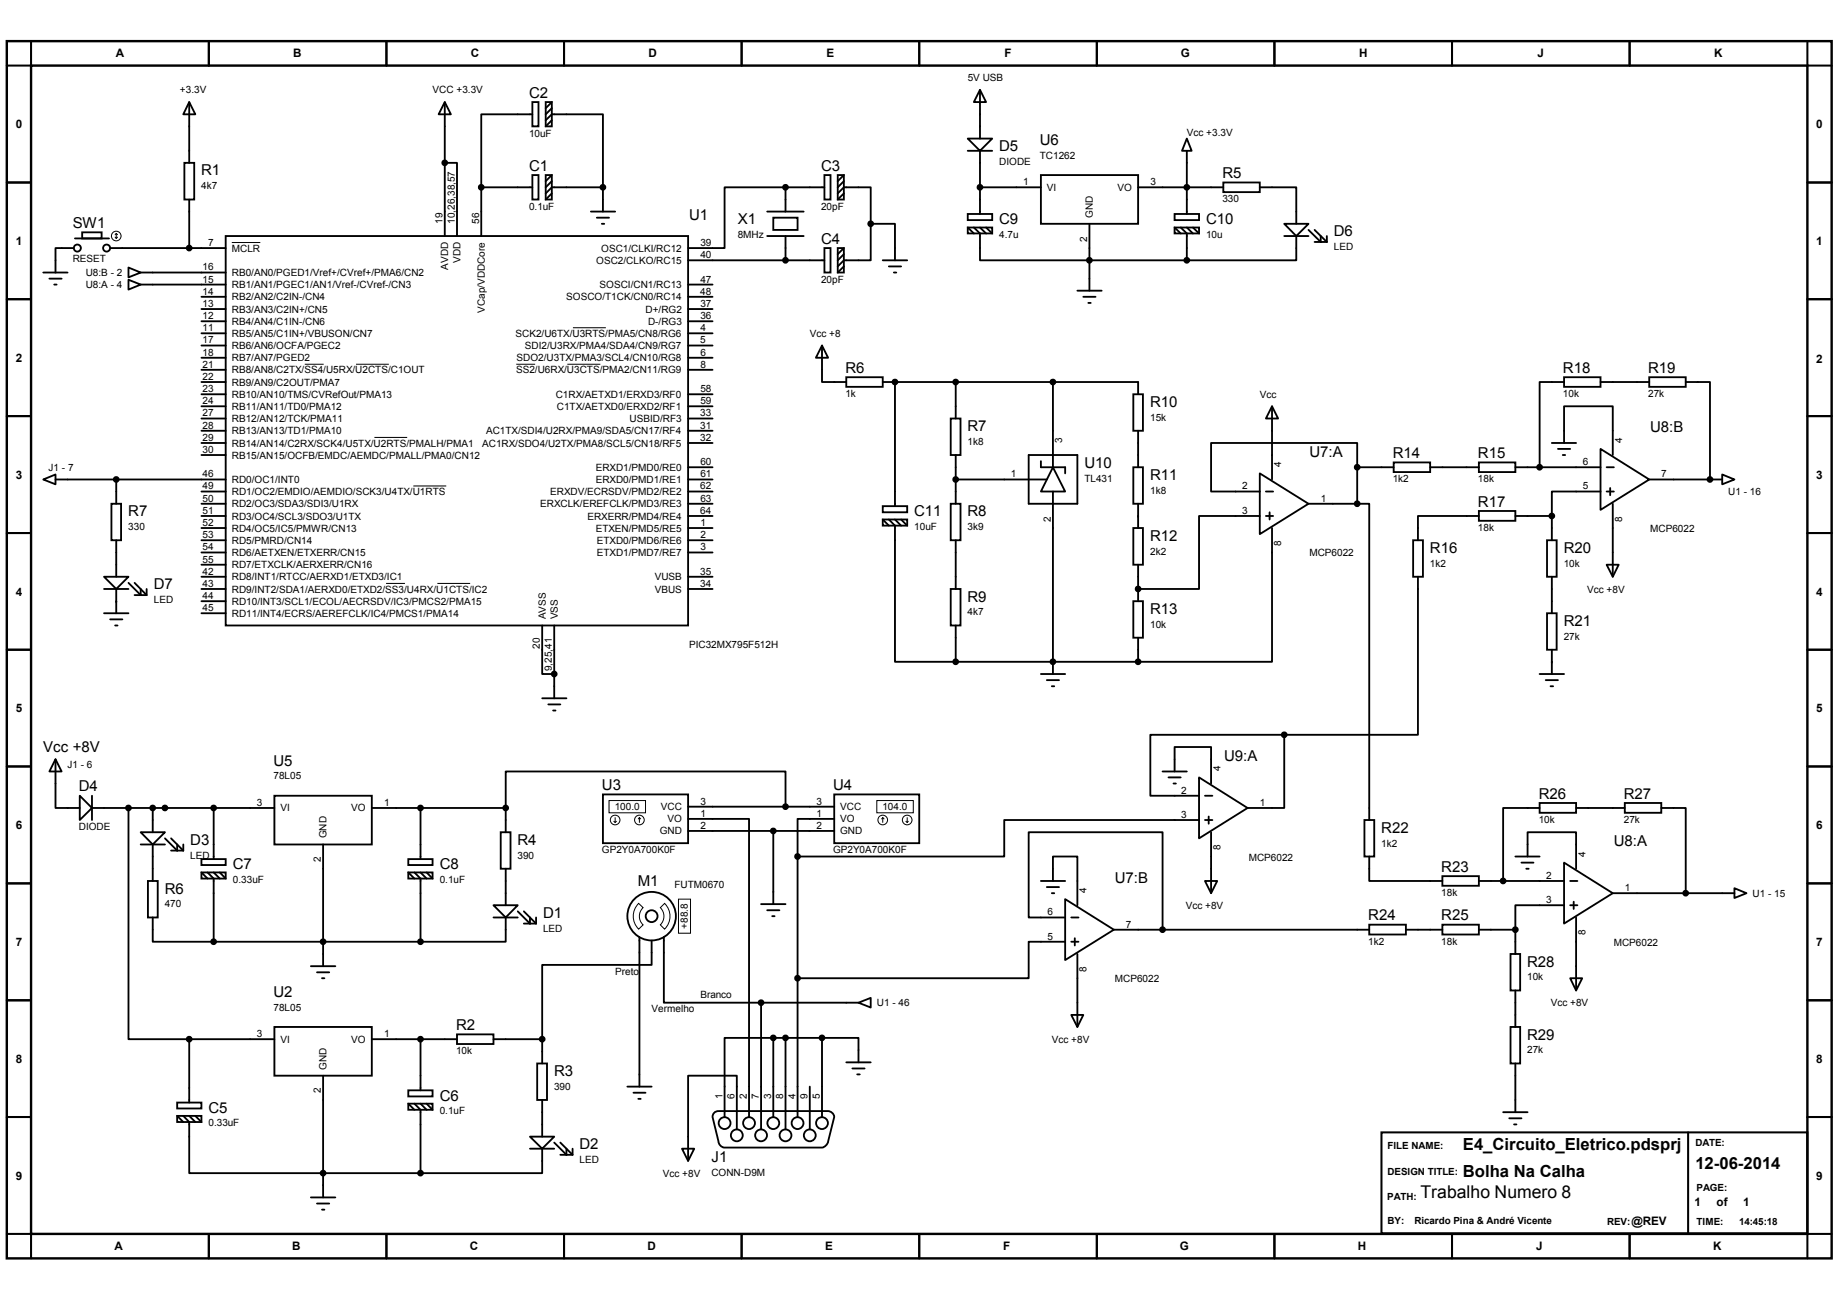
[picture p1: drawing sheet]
<svg xmlns="http://www.w3.org/2000/svg" width="420mm" height="297mm" viewBox="0 0 420 297" stroke-linecap="round" stroke-linejoin="round" font-family="sans-serif">
<path d="M1.6 9.4h417.1v278.1h-417.1zM7.1 15h406.1v266.9h-406.1z" fill="none" stroke="#000" stroke-width=".55"/>
<g fill="none" stroke="#000" stroke-width=".47">
<path d="M7.1 9.4v5.6h-5.5M47.7 9.4v5.6M88.3 9.4v5.6M128.9 9.4v5.6M169.5 9.4v5.6M210.1 9.4v5.6M250.7 9.4v5.6M291.3 9.4v5.6M331.9 9.4v5.6M372.5 9.4v5.6M413.2 9.4v5.6h5.5M1.6 41.7h5.5"/>
<path d="M413.2 41.7h5.5M1.6 68.4h5.5M413.2 68.4h5.5M1.6 95.1h5.5M413.2 95.1h5.5M1.6 121.8h5.5M413.2 121.8h5.5M1.6 148.5h5.5M413.2 148.5h5.5M1.6 175.1h5.5M413.2 175.1h5.5M1.6 201.8h5.5"/>
<path d="M413.2 201.8h5.5M1.6 228.6h5.5M413.2 228.6h5.5M1.6 255.2h5.5M315.8 258.7h97.4v23.1h-97.4zM385.9 258.7v23.1M413.2 255.2h5.5M1.6 281.9h5.5v5.6M47.7 281.9v5.6M88.3 281.9v5.6M128.9 281.9v5.6M169.5 281.9v5.6"/>
<path d="M210.1 281.9v5.6M250.7 281.9v5.6M291.3 281.9v5.6M331.9 281.9v5.6M372.5 281.9v5.6M418.7 281.9h-5.5v5.6"/>
</g>
<g fill="none" stroke="#000" stroke-width=".42">
<path d="M42.2 37.2h2.2v8.4h-2.2zM43.3 23.3l1.4 2.8h-2.8zM43.3 23.3v13.9M101.7 23.3l1.4 2.8h-2.8zM101.7 37.2h2.8v16.7M101.7 23.3v30.6M121.7 23.3h1.4v5.6h-1.4zM121.7 26.1h-11.7v16.7M124.7 23.3h1.4v5.6h-1.4zM124.7 27.5l1.4-1.4h11.7v16.7M126.1 23.3l-1.4 1.4M126.1 24.7l-1.4 1.4"/>
<path d="M126.1 27.5l-1.4 1.4M221.2 31.7h5.6l-2.8 2.8zM221.2 34.5h5.6M224 20.5l1.4 2.8h-2.8zM224 20.5v11.2M224 34.5v14.4M271.3 31.7l1.1 2.8h-2.2zM271.3 34.5v14.4M16.8 56.7h-4.1v5.6M17.1 54.5h7.8M18.8 53.1h4.4v1.4h-4.4zM25.2 56.7h26.4"/>
<path d="M43.3 45.6v11.1M51.6 53.9h105.7v89h-105.7zM110 42.8h11.7M110 42.8v11.1M121.7 40h1.4v5.6h-1.4zM124.7 40h1.4v5.6h-1.4zM126.1 40l-1.4 1.4M126.1 41.4l-1.4 1.4M126.1 44.2l-1.4 1.4M135.1 48.3h5.5M136.4 49.7h2.8M137.6 51.1h.5"/>
<path d="M137.8 42.8h-11.7l-1.4 1.4M137.8 42.8v5.5M157.3 59.5h31.2M175.4 48.3h8.3M175.4 53.9h8.3M176.8 49.7h5.5v2.8h-5.5zM179.6 42.8h-14v13.9h-8.3M179.6 42.8h8.9M179.6 42.8v5.5M179.6 53.9v5.6M188.5 40h1.4v5.6h-1.4zM188.5 56.7h1.4v5.6h-1.4z"/>
<path d="M191.5 40h1.4v5.6h-1.4zM191.5 56.7h1.4v5.6h-1.4zM191.5 44.2l1.4-1.4h6.1v8.3M192.9 40l-1.4 1.4M192.9 41.4l-1.4 1.4M192.9 44.2l-1.4 1.4M192.9 56.7l-1.4 1.4M192.9 58.1l-1.4 1.4M199 51.1v8.4h-6.1l-1.4 1.4M199 51.1h5.6v8.4M201.8 59.5h5.6M221.2 48.9h5.6v1.4h-5.6z"/>
<path d="M221.2 52h5.6v1.3h-5.6zM221.2 52l1.4 1.3M222.6 52l1.4 1.3v6.2h47.3M224 42.8h13.9M224 52l1.4 1.3M225.4 52l1.4 1.3M237.9 40h22.3v11.1h-22.3zM249 51.1v15.3M260.2 42.8h19.4M268.5 48.9h5.6v1.4h-5.6zM268.5 52h5.6v1.3h-5.6zM268.5 52l1.4 1.3"/>
<path d="M269.9 52l1.4 1.3v6.2M271.3 52l1.4 1.3M272.7 52l1.4 1.3M279.6 41.7h8.4v2.2h-8.4zM288 42.8h8.3v8.3M293.6 51.1h5.5l-2.8 2.8zM293.6 53.9h5.5M296.3 53.9v5.6h-25M299.1 52.5l2.8 2.8v-1.4M300.5 52.5l2.8 2.8M300.5 55.3h2.8M303.3 53.9v1.4"/>
<path d="M9.9 62.3h5.5M11.3 63.7h2.8M12.4 65h.5M29.4 61.1l2.8 1.2-2.8 1.1zM29.4 63.9l2.8 1.1-2.8 1.2zM32.2 62.3h19.4M32.2 65h19.4M46 67.8h5.6M46 70.6h5.6M46 73.4h5.6M46 79h5.6M46 76.2h5.6"/>
<path d="M157.3 65h5.6M157.3 67.8h5.6M157.3 70.6h5.6M157.3 73.4h5.6M157.3 79h5.6M157.3 76.2h5.6M187.9 79l1.4 2.7h-2.8zM187.9 79v8.3h5.6M192.9 60.9l-1.4 1.4M203.2 60.9h2.8M204.3 62.3h.6M246.3 66.4h5.5"/>
<path d="M247.6 67.8h2.8M248.8 69.2h.5M46 87.3h5.6M46 92.8h5.6M46 90.1h5.6M46 84.5h5.6M46 98.4h5.6M46 95.6h5.6M46 81.7h5.6M157.3 92.8h5.6M157.3 90.1h5.6M157.3 84.5h5.6"/>
<path d="M157.3 98.4h5.6M157.3 95.6h5.6M157.3 81.7h5.6M193.5 86.2h8.3v2.2h-8.3zM201.8 87.3h58.4v2.8M204.6 87.3v28.4M217.3 95.6h2.3v8.4h-2.3zM218.5 87.3v8.3M240.7 87.3v19.5M259.1 90.1h2.2v8.3h-2.2zM260.2 98.4v8.4M290.8 92.8l1.4 2.8h-2.8z"/>
<path d="M290.8 92.8v16.8M357.5 86.2h8.4v2.2h-8.4zM357.5 87.3h-5.6v19.5M365.9 87.3h11.1M377 86.2h8.3v2.2h-8.3zM385.3 87.3h5.6v22.3M9.9 109.6l2.8-1.2v2.3zM12.7 109.6h38.9M25.5 115.1h2.2v8.3h-2.2zM26.6 109.6v5.5M46 117.9h5.6M46 115.1h5.6"/>
<path d="M46 104h5.6M46 101.2h5.6M46 112.3h5.6M157.3 109.6h5.6M157.3 106.8h5.6M157.3 117.9h5.6M157.3 115.1h5.6M157.3 101.2h5.6M157.3 112.3h5.6M201.8 115.7h5.6v1.4h-5.6zM201.8 118.7h5.6v1.4h-5.6zM201.8 118.7l1.4 1.4"/>
<path d="M203.2 118.7l1.4 1.4v31.1h13.9M204.6 118.7l1.4 1.4M206 118.7l1.4 1.4M217.3 115.1h2.3v8.3h-2.3zM218.5 104v11.1M218.5 109.6h20.8M235.2 104h11.1v11.1h-11.1zM237.9 105.4v1.4h5.6v1.4M240.7 106.8l2.8 5.5h-5.6zM240.7 112.3v41.7M259.1 106.8h2.2v8.3h-2.2zM260.2 115.1v5.5"/>
<path d="M288 108.2l11.1 6.9-11.1 6.9zM288 117.9h-13.9v16.7h-13.9M289.4 117.9h1.6M289.4 112.3h1.6M290.2 117.1v1.6M299.1 115.1h11.1M310.2 115.1h2.8v72.3M310.2 106.8v-5.6h-33.4v11.1h11.2M310.2 106.8h8.4M310.2 106.8v8.3M318.6 105.7h8.3v2.2h-8.3zM326.9 106.8h11.2"/>
<path d="M338.1 105.7h8.3v2.2h-8.3zM338.1 116.8h8.3v2.2h-8.3zM338.1 117.9h-14v5.5M346.4 106.8h19.5M346.4 117.9h8.3M354.7 117.9v5.5M354.7 101.2h5.6M356.1 102.6h2.8M357.2 104h.6M357.5 101.2v-8.4h11.2v11.2M365.9 102.6l11.1 7-11.1 6.9zM365.9 112.3h-11.2v5.6"/>
<path d="M367.3 106.8h1.6M367.3 112.3h1.6M368.1 111.5v1.7M368.7 115.1v16.7M377 109.6h16.7M393.7 108.4l2.8 1.2-2.8 1.1zM23.8 131.8h5.6l-2.8 2.8zM23.8 134.6h5.6M26.6 123.4v8.4M26.6 134.6v5.5M29.4 133.2l2.8 2.8v-1.4M30.8 133.2l2.7 2.8"/>
<path d="M30.8 136h2.7M33.5 134.6v1.4M46 137.4h5.6M46 134.6h5.6M46 131.8h5.6M46 129h5.6M46 126.2h5.6M46 123.4h5.6M46 120.6h5.6M157.3 134.6h5.6M157.3 131.8h5.6M157.3 126.2h5.6"/>
<path d="M157.3 123.4h5.6M157.3 120.6h5.6M217.3 134.6h2.3v8.3h-2.3zM218.5 123.4v11.2M259.1 120.6h2.2v8.4h-2.2zM259.1 137.4h2.2v8.3h-2.2zM260.2 129v8.4M290.8 120.6v30.6h-30.6M323 123.4h2.3v8.4h-2.3zM324.1 131.8v36.1h-30.5M353.6 123.4h2.2v8.4h-2.2zM354.7 131.8v8.3"/>
<path d="M367.3 129h2.7l-1.3 2.8zM23.8 140.1h5.6M25.2 141.5h2.8M26.3 142.9h.6M46 140.1h5.6M123.9 142.9v11.1h2.8M123.9 159.6h5.6M126.7 142.9v16.7M218.5 142.9v8.3M218.5 151.2h41.7M237.9 154h5.6M239.3 155.4h2.8"/>
<path d="M240.4 156.8h.6M260.2 145.7v5.5M351.9 154h5.6M353.3 155.4h2.8M353.6 140.1h2.2v8.4h-2.2zM354.4 156.8h.6M354.7 148.5v5.5M12.7 173.5l1.4 2.8h-2.8zM12.7 173.5v11.1h5.5M125.3 161h2.8M126.4 162.3h.6M265.8 176.3h5.5"/>
<path d="M267.1 177.6h2.8M268.3 179h.5M268.5 176.3v-5.6h8.3v8.3M274.1 177.6l11.1 7-11.1 7zM293.6 167.9h-30.6v13.9h11.1M293.6 167.9v16.7h-8.4M18.2 181.8l2.8 2.8-2.8 2.8zM21 184.6h41.7M21 181.8v5.6M29.4 184.6v52.8h13.9M32.2 190.2h5.5l-2.8 2.8zM32.2 193h5.5"/>
<path d="M34.9 184.6v5.6M34.9 193v8.3M37.7 191.6l2.8 2.8v-1.4M39.1 191.6l2.8 2.8M39.1 194.4h2.8M41.9 193v1.4M46 196.3h5.6v1.4h-5.6zM46 199.3h5.6v1.4h-5.6zM46 199.3l1.4 1.4M47.4 199.3l1.4 1.4v14.5M48.8 184.6v11.7M48.8 199.3l1.4 1.4"/>
<path d="M50.2 199.3l1.4 1.4M62.7 181.8h22.3v11.2h-22.3zM73.9 193v27.8M85 184.6h30.6M93.3 196.3h5.6v1.4h-5.6zM93.3 199.3h5.6v1.4h-5.6zM93.3 199.3l1.4 1.4M94.7 199.3l1.4 1.4v14.5M96.1 184.6v11.7M96.1 199.3l1.4 1.4M97.5 199.3l1.4 1.4M114.5 190.2h2.2v8.3h-2.2z"/>
<path d="M115.6 184.6v5.6M115.6 198.5v8.3M137.8 181.5h19.5v11.2h-19.5zM157.3 187.1h13.9v68.1M157.3 189.9h33.4M157.3 184.3h33.4M176.8 189.9v16.7M179.6 184.3v-8h-64v8.3M182.3 195.7v59.5M190.7 181.5h19.4v11.2h-19.4zM190.7 187.1h-8.4v8.6M274.1 187.4h-44.5v8.3h-47.3"/>
<path d="M275.5 181.8h1.6M275.5 187.4h1.6M276.3 186.6v1.6M276.8 190.2v13.9M311.9 187.4h2.2v8.3h-2.2zM313 195.7v5.6h16.7M346.4 195.7h5.5M347.8 197.1h2.8M348.9 198.5h.6M349.2 195.7v-5.5h11.1v8.3M351.9 183.5h8.4v2.2h-8.4zM351.9 184.6h-8.3v16.7"/>
<path d="M357.5 197.1l11.2 7-11.2 6.9zM360.3 184.6h11.1M371.4 183.5h8.4v2.2h-8.4zM379.8 184.6h5.5v19.5M33.8 201.3h2.3v8.3h-2.3zM34.9 209.6v5.6h13.9M48.8 215.2h47.3M112.8 206.8h5.6l-2.8 2.8zM112.8 209.6h5.6M115.6 209.6v5.6h-19.5M118.4 208.2l2.7 2.8v-1.4M119.7 208.2l2.8 2.8"/>
<path d="M119.7 211h2.8M122.5 209.6v1.4M146.2 214.1v34.2M149 214.9v5.6h-25.1v16.9M151.8 214.1v15h22.2M174 206.6h5.6M175.4 208h2.8M176.5 209.3h.6M237.9 201.3h5.6M239.3 202.7h2.8M240.4 204.1h.6M240.7 201.3v-5.6h5.6v11.1"/>
<path d="M243.5 205.4l11.1 7-11.1 7zM243.5 215.2h-8.3v8.3h-52.9M243.5 209.6h-8.3v-19.4h30.6v22.2M244.9 215.2h1.6M244.9 209.6h1.6M245.7 214.4v1.6M246.3 218v16.7M254.6 212.4h58.4M275.5 201.3h2.7l-1.4 2.8zM313 211.3h8.4v2.2h-8.4zM321.4 212.4h8.3M329.7 200.2h8.4v2.2h-8.4z"/>
<path d="M329.7 211.3h8.4v2.2h-8.4zM338.1 212.4h8.3M338.1 201.3h19.4M345.3 218h2.2v8.3h-2.2zM346.4 212.4v5.6M357.5 206.8h-11.1v5.6M358.9 201.3h1.7M358.9 206.8h1.7M359.7 206v1.7M360.3 209.6v16.7M368.7 204.1h27.8M396.5 202.9l2.7 1.2-2.7 1.1z"/>
<path d="M43.3 237.4v14.5M43.3 237.4h19.4M62.7 234.7h22.3v11.1h-22.3zM71.1 220.8h5.6M72.5 222.2h2.8M73.6 223.5h.6M85 237.4h19.5M96.1 237.4v11.7M104.5 236.3h8.3v2.2h-8.3zM112.8 237.4h11.1M123.9 237.4v5.6M174 229.1v28.9"/>
<path d="M174 229.1h22.2M176.8 237.2h-11.2v18M176.8 237.2v18M176.8 237.2h11.1M179.6 237.2v20.8M187.9 237.2h8.3v5.5M187.9 237.2v18M196.2 229.1l2.8-1.1v2.2zM244.9 231.9h2.7l-1.3 2.8zM345.3 234.7h2.2v8.3h-2.2zM346.4 226.3v8.4M358.9 223.5h2.8l-1.4 2.8z"/>
<path d="M40.5 251.9h5.5v1.4h-5.5zM40.5 255h5.5v1.4h-5.5zM40.5 255l1.4 1.4M41.9 255l1.4 1.4v11.7h52.8M43.3 255l1.4 1.4M44.7 255l1.3 1.4M73.9 245.8v27.8M93.3 249.1h5.6v1.4h-5.6zM93.3 252.2h5.6v1.4h-5.6zM93.3 252.2l1.4 1.4M94.7 252.2l1.4 1.4v14.5M96.1 252.2l1.4 1.4"/>
<path d="M97.5 252.2l1.4 1.4M121.1 259.7h5.6l-2.8 2.8zM122.8 243h2.2v8.3h-2.2zM123.9 251.3v8.4M143.4 248.3h5.6M144.8 249.7h2.8M145.9 251.1h.6M163.4 254.1l.8-.2h25.1a1.5 1.5 0 0 1 1.4 1.3l-1.4 5.6a1.8 1.8 0 0 1-1.4 1.4h-22.3a1.52 1.52 0 0 1-1.4-1.4l-1.3-5.6 .1-.4zM168.4 258v-12.2h-11.1v19.5M185.1 248.3v9.7M193.5 242.7h5.5M194.8 244.1h2.8"/>
<path d="M195.9 245.5h.6M343.6 254.1h5.6M345 255.5h2.8M346.1 256.9h.6M346.4 243v11.1M71.1 273.6h5.6M72.5 275h2.8M73.6 276.4h.6M121.1 262.5h5.6M123.9 262.5v5.6h-27.8M126.7 261.1l2.8 2.8v-1.4M128.1 261.1l2.8 2.8"/>
<path d="M128.1 263.9h2.8M130.9 262.5v1.4M155.9 262.5h2.8l-1.4 2.8z"/>
<circle cx="101.7" cy="37.2" r=".56"/>
<circle cx="17.7" cy="56.7" r=".81"/>
<circle cx="24.4" cy="56.7" r=".81"/>
<circle cx="43.2" cy="56.7" r=".56"/>
<circle cx="110" cy="42.8" r=".56"/>
<circle cx="137.8" cy="42.8" r=".56"/>
<circle cx="179.6" cy="42.8" r=".56"/>
<circle cx="179.6" cy="59.5" r=".56"/>
<circle cx="199" cy="51.1" r=".56"/>
<circle cx="224" cy="42.8" r=".56"/>
<circle cx="249" cy="59.5" r=".56"/>
<circle cx="271.3" cy="42.8" r=".56"/>
<circle cx="271.3" cy="59.5" r=".56"/>
<circle cx="204.6" cy="87.3" r=".56"/>
<circle cx="218.5" cy="87.3" r=".56"/>
<circle cx="240.7" cy="87.3" r=".56"/>
<circle cx="26.6" cy="109.6" r=".56"/>
<circle cx="218.5" cy="109.6" r=".56"/>
<circle cx="310.2" cy="115.1" r=".56"/>
<circle cx="310.2" cy="106.8" r=".56"/>
<circle cx="351.9" cy="106.8" r=".56"/>
<circle cx="354.7" cy="117.9" r=".56"/>
<circle cx="390.9" cy="109.6" r=".56"/>
<circle cx="260.2" cy="134.6" r=".56"/>
<circle cx="126.7" cy="154" r=".56"/>
<circle cx="218.5" cy="151.2" r=".56"/>
<circle cx="240.7" cy="151.2" r=".56"/>
<circle cx="260.2" cy="151.2" r=".56"/>
<circle cx="293.6" cy="167.9" r=".56"/>
<circle cx="29.4" cy="184.6" r=".56"/>
<circle cx="34.9" cy="184.6" r=".56"/>
<circle cx="37.7" cy="184.6" r=".56"/>
<circle cx="48.8" cy="184.6" r=".56"/>
<circle cx="96.1" cy="184.6" r=".56"/>
<circle cx="115.6" cy="184.6" r=".56"/>
<circle cx="176.8" cy="189.9" r=".56"/>
<circle cx="179.6" cy="184.3" r=".56"/>
<circle cx="182.3" cy="195.7" r=".56"/>
<circle cx="48.8" cy="215.2" r=".56"/>
<circle cx="73.9" cy="215.2" r=".56"/>
<circle cx="96.1" cy="215.2" r=".56"/>
<circle cx="149" cy="209.3" r="5.6"/>
<circle cx="149" cy="209.3" r="1.35"/>
<circle cx="265.8" cy="212.4" r=".56"/>
<circle cx="343.6" cy="201.3" r=".56"/>
<circle cx="346.4" cy="212.4" r=".56"/>
<circle cx="385.3" cy="204.1" r=".56"/>
<circle cx="43.2" cy="237.4" r=".56"/>
<circle cx="96.1" cy="237.4" r=".56"/>
<circle cx="123.9" cy="237.4" r=".56"/>
<circle cx="174" cy="229.1" r=".56"/>
<circle cx="176.8" cy="237.1" r=".56"/>
<circle cx="179.6" cy="237.1" r=".56"/>
<circle cx="182.3" cy="223.5" r=".56"/>
<circle cx="187.9" cy="237.1" r=".56"/>
<circle cx="165.6" cy="256.6" r="1.35"/>
<circle cx="168.4" cy="259.4" r="1.35"/>
<circle cx="171.2" cy="256.6" r="1.35"/>
<circle cx="174" cy="259.4" r="1.35"/>
<circle cx="176.8" cy="256.6" r="1.35"/>
<circle cx="179.6" cy="259.4" r="1.35"/>
<circle cx="182.3" cy="256.6" r="1.35"/>
<circle cx="185.1" cy="259.4" r="1.35"/>
<circle cx="187.9" cy="256.6" r="1.35"/>
<circle cx="73.9" cy="268" r=".56"/>
<circle cx="96.1" cy="268" r=".56"/>
</g>
<g fill="#000">
<circle cx="101.7" cy="37.2" r=".56"/>
<circle cx="43.2" cy="56.7" r=".56"/>
<circle cx="110" cy="42.8" r=".56"/>
<circle cx="137.8" cy="42.8" r=".56"/>
<circle cx="179.6" cy="42.8" r=".56"/>
<circle cx="179.6" cy="59.5" r=".56"/>
<circle cx="199" cy="51.1" r=".56"/>
<circle cx="224" cy="42.8" r=".56"/>
<circle cx="249" cy="59.5" r=".56"/>
<circle cx="271.3" cy="42.8" r=".56"/>
<circle cx="271.3" cy="59.5" r=".56"/>
<circle cx="204.6" cy="87.3" r=".56"/>
<circle cx="204.6" cy="87.3" r=".21"/>
<circle cx="218.5" cy="87.3" r=".56"/>
<circle cx="240.7" cy="87.3" r=".56"/>
<circle cx="26.6" cy="109.6" r=".56"/>
<circle cx="218.5" cy="109.6" r=".56"/>
<circle cx="260.2" cy="117.9" r=".21"/>
<circle cx="310.2" cy="115.1" r=".56"/>
<circle cx="310.2" cy="106.8" r=".56"/>
<circle cx="351.9" cy="106.8" r=".56"/>
<circle cx="354.7" cy="117.9" r=".56"/>
<circle cx="390.9" cy="109.6" r=".56"/>
<circle cx="390.9" cy="109.6" r=".21"/>
<circle cx="26.6" cy="137.4" r=".21"/>
<circle cx="260.2" cy="134.6" r=".56"/>
<circle cx="260.2" cy="134.6" r=".21"/>
<circle cx="126.7" cy="154" r=".56"/>
<circle cx="218.5" cy="151.2" r=".56"/>
<circle cx="240.7" cy="151.2" r=".56"/>
<circle cx="240.7" cy="151.2" r=".21"/>
<circle cx="260.2" cy="151.2" r=".56"/>
<circle cx="354.7" cy="151.2" r=".21"/>
<circle cx="293.6" cy="167.9" r=".56"/>
<circle cx="29.4" cy="184.6" r=".56"/>
<circle cx="34.9" cy="184.6" r=".56"/>
<circle cx="37.7" cy="184.6" r=".56"/>
<circle cx="48.8" cy="184.6" r=".56"/>
<circle cx="96.1" cy="184.6" r=".56"/>
<circle cx="115.6" cy="184.6" r=".56"/>
<circle cx="176.8" cy="189.9" r=".56"/>
<circle cx="179.6" cy="184.3" r=".56"/>
<circle cx="182.3" cy="195.7" r=".56"/>
<circle cx="48.8" cy="215.2" r=".56"/>
<circle cx="73.9" cy="215.2" r=".56"/>
<circle cx="96.1" cy="215.2" r=".56"/>
<circle cx="265.8" cy="212.4" r=".56"/>
<circle cx="343.6" cy="201.3" r=".56"/>
<circle cx="346.4" cy="212.4" r=".56"/>
<circle cx="385.3" cy="204.1" r=".56"/>
<circle cx="43.2" cy="237.4" r=".56"/>
<circle cx="96.1" cy="237.4" r=".56"/>
<circle cx="123.9" cy="237.4" r=".56"/>
<circle cx="174" cy="229.1" r=".56"/>
<circle cx="176.8" cy="237.1" r=".56"/>
<circle cx="179.6" cy="237.1" r=".56"/>
<circle cx="182.3" cy="223.5" r=".56"/>
<circle cx="187.9" cy="237.1" r=".56"/>
<circle cx="73.9" cy="268" r=".56"/>
<circle cx="96.1" cy="268" r=".56"/>
</g>
<g fill="none" stroke="#000" stroke-width=".23">
<path d="M26.3 54.2l.3 .3M26.6 53.3v1.2M26.6 53.3l-.3 .3M26.6 53.3l.3 .3M26.9 54.2l-.3 .3M53 55.4h6.5M131 74.9h7.5M69.7 83.2h4.3M81.4 83.2h7.5M85.6 99.9h7.5M118 83.2h4.3M129.7 83.2h7.5"/>
<path d="M94.5 111h7.5M88.3 133.3h4.3M100 133.3h7.5M139.2 182.9h8.4v2.8h-8.4zM140.3 187.7l.3 .2M140.6 186.8v1.1M140.9 187.7l-.3 .2M146.2 186.8l-.3 .3M146.2 186.8l.3 .3M146.2 186.8v1.1M200.4 182.9h8.4v2.8h-8.4zM201.8 186.8l.3 .3"/>
<path d="M201.8 186.8l-.3 .3M201.8 186.8v1.1M207.1 187.7l.3 .2M207.4 186.8v1.1M207.6 187.7l-.2 .2M146 206.4l1 1a2.69 2.69 0 0 0 0 3.9l-1 1a4.1 4.1 0 0 1 0-5.9zM151.9 206.4a4.1 4.1 0 0 1 0 5.9l-1-1a2.76 2.76 0 0 0 0-3.9zM155.1 205.4h2.7v7.8h-2.7z"/>
<circle cx="26.6" cy="53.9" r="1.1"/>
<circle cx="140.6" cy="187.4" r="1.1"/>
<circle cx="146.2" cy="187.4" r="1.1"/>
<circle cx="201.8" cy="187.4" r="1.1"/>
<circle cx="207.4" cy="187.4" r="1.1"/>
</g>
<text font-size="4" x="324.7" y="273.7">Trabalho Numero 8</text>
<g font-size="3.8">
<text x="334.4" y="262.7">E4_Circuito_Eletrico.pdsprj</text>
<text x="334.4" y="269">Bolha Na Calha</text>
<text x="387.6" y="267.2">12-06-2014</text>
</g>
<g font-size="3.4">
<text x="120.9" y="22.4">C2</text>
<text x="228.4" y="34.5">D5</text>
<text x="237.7" y="33.1">U6</text>
<text x="46" y="40.1">R1</text>
<text x="120.9" y="39">C1</text>
<text x="187.7" y="39">C3</text>
<text x="279.4" y="40.7">R5</text>
<text x="16.6" y="52.1">SW1</text>
<text x="157.5" y="50.2">U1</text>
<text x="168.6" y="51.2">X1</text>
<text x="228.4" y="51.2">C9</text>
<text x="275.7" y="51.2">C10</text>
<text x="187.7" y="55.7">C4</text>
<text x="304.9" y="54">D6</text>
<text x="193.2" y="85.2">R6</text>
<text x="357.3" y="85.2">R18</text>
<text x="376.8" y="85.2">R19</text>
<text x="262.9" y="93">R10</text>
<text x="221.2" y="98.5">R7</text>
<text x="377.2" y="98.8">U8:B</text>
<text x="247.9" y="106.8">U10</text>
<text x="299.3" y="104.4">U7:A</text>
<text x="318.4" y="104.6">R14</text>
<text x="337.9" y="104.6">R15</text>
<text x="262.9" y="109.6">R11</text>
<text x="29.3" y="118">R7</text>
<text x="209" y="118">C11</text>
<text x="221.2" y="118">R8</text>
<text x="337.9" y="115.8">R17</text>
<text x="262.9" y="123.5">R12</text>
<text x="326.9" y="126.3">R16</text>
<text x="357.5" y="126.3">R20</text>
<text x="35.2" y="134.7">D7</text>
<text x="221.2" y="137.5">R9</text>
<text x="262.9" y="140.2">R13</text>
<text x="357.5" y="143">R21</text>
<text x="9.9" y="171.9">Vcc +8V</text>
<text x="279.9" y="173.9">U9:A</text>
<text x="62.5" y="175">U5</text>
<text x="18" y="180.8">D4</text>
<text x="137.6" y="180.6">U3</text>
<text x="190.4" y="180.6">U4</text>
<text x="351.7" y="182.5">R26</text>
<text x="371.2" y="182.5">R27</text>
<text x="315.8" y="190.2">R22</text>
<text x="43.5" y="193">D3</text>
<text x="118.3" y="193">R4</text>
<text x="368.9" y="193.3">U8:A</text>
<text x="53.2" y="198.6">C7</text>
<text x="100.5" y="198.6">C8</text>
<text x="145.8" y="202.5">M1</text>
<text x="254.8" y="201.7">U7:B</text>
<text x="329.5" y="199.2">R23</text>
<text x="37.7" y="204.2">R6</text>
<text x="124.2" y="209.7">D1</text>
<text x="312.8" y="210.3">R24</text>
<text x="329.5" y="210.3">R25</text>
<text x="349.1" y="220.9">R28</text>
<text x="62.5" y="227.8">U2</text>
<text x="104.3" y="235.3">R2</text>
<text x="349.1" y="237.5">R29</text>
<text x="126.6" y="245.9">R3</text>
<text x="100.5" y="251.5">C6</text>
<text x="47.7" y="254.2">C5</text>
<text x="132.5" y="262.6">D2</text>
<text x="162.6" y="265.5">J1</text>
</g>
<g font-size="2.7">
<text x="26.4" y="12.9">A</text>
<text x="67" y="12.9">B</text>
<text x="107.6" y="12.9">C</text>
<text x="148.3" y="12.9">D</text>
<text x="189" y="12.9">E</text>
<text x="229.6" y="12.9">F</text>
<text x="269.9" y="12.9">G</text>
<text x="310.7" y="12.9">H</text>
<text x="351.5" y="12.9">J</text>
<text x="391.9" y="12.9">K</text>
<text x="3.6" y="29.3">0</text>
<text x="415.2" y="29.3">0</text>
<text x="3.6" y="56">1</text>
<text x="415.2" y="56">1</text>
<text x="3.6" y="82.7">2</text>
<text x="415.2" y="83">2</text>
<text x="3.6" y="109.4">3</text>
<text x="415.2" y="109.4">3</text>
<text x="3.6" y="136.1">4</text>
<text x="415.2" y="136.1">4</text>
<text x="3.6" y="162.8">5</text>
<text x="415.2" y="162.8">5</text>
<text x="3.6" y="189.5">6</text>
<text x="415.2" y="189.5">6</text>
<text x="3.6" y="216.2">7</text>
<text x="415.2" y="216.2">7</text>
<text x="3.6" y="242.9">8</text>
<text x="415.2" y="242.9">8</text>
<text x="3.6" y="269.6">9</text>
<text x="415.2" y="269.6">9</text>
<text x="387.3" y="275.5">1</text>
<text x="392.4" y="275.5">of</text>
<text x="398.5" y="275.5">1</text>
<text x="372.9" y="280">@REV</text>
<text x="26.2" y="285.7">A</text>
<text x="66.8" y="285.7">B</text>
<text x="107.4" y="285.7">C</text>
<text x="148" y="285.7">D</text>
<text x="188.7" y="285.7">E</text>
<text x="229.3" y="285.7">F</text>
<text x="269.7" y="285.7">G</text>
<text x="310.4" y="285.7">H</text>
<text x="351.2" y="285.7">J</text>
<text x="391.6" y="285.7">K</text>
</g>
<g font-size="2.3">
<text x="41.1" y="21.3">+3.3V</text>
<text x="98.9" y="21.3">VCC +3.3V</text>
<text x="221.2" y="18.6">5V USB</text>
<text x="120.9" y="31.2">10uF</text>
<text x="271.3" y="31.1">Vcc +3.3V</text>
<text x="228.4" y="37.7">DIODE</text>
<text x="237.7" y="36.3">TC1262</text>
<text x="46" y="43.3">4k7</text>
<text x="120.9" y="47.9">0.1uF</text>
<text x="187.7" y="47.9">20pF</text>
<text x="233.9" y="42.3">1</text>
<text x="239.3" y="43.6">VI</text>
<text x="255.5" y="43.6">VO</text>
<text x="263" y="42.3">3</text>
<text x="279.4" y="46.2">330</text>
<text x="101.2" y="51.1" transform="rotate(-90 101.2 51.1)">19</text>
<text x="104" y="51.1" transform="rotate(-90 104 51.1)">10,26,38,57</text>
<text x="109.5" y="51.1" transform="rotate(-90 109.5 51.1)">56</text>
<text x="249.8" y="49.7" transform="rotate(-90 249.8 49.7)">GND</text>
<text x="16.6" y="59.8">RESET</text>
<text x="47.6" y="56.2">7</text>
<text x="53" y="57.5">MCLR</text>
<text x="137.4" y="57.5">OSC1/CLKI/RC12</text>
<text x="160.1" y="56.2">39</text>
<text x="160.1" y="59">40</text>
<text x="168.6" y="54.4">8MHz</text>
<text x="228.4" y="54.4">4.7u</text>
<text x="248.5" y="55.2" transform="rotate(-90 248.5 55.2)">2</text>
<text x="275.7" y="54.4">10u</text>
<text x="304.9" y="57.1">LED</text>
<text x="19.6" y="63.1">U8:B - 2</text>
<text x="19.6" y="65.8">U8:A - 4</text>
<text x="46.3" y="61.8">16</text>
<text x="46.3" y="64.6">15</text>
<text x="53" y="63.1">RB0/AN0/PGED1/Vref+/CVref+/PMA6/CN2</text>
<text x="53" y="65.8">RB1/AN1/PGEC1/AN1/Vref-/CVref-/CN3</text>
<text x="102.5" y="61.6" transform="rotate(-90 102.5 61.6)">AVDD</text>
<text x="105.3" y="60.1" transform="rotate(-90 105.3 60.1)">VDD</text>
<text x="136.3" y="60.3">OSC2/CLKO/RC15</text>
<text x="137.1" y="65.8">SOSCI/CN1/RC13</text>
<text x="160.1" y="64.6">47</text>
<text x="187.7" y="64.6">20pF</text>
<text x="46.3" y="67.4">14</text>
<text x="46.3" y="70.1">13</text>
<text x="53" y="68.6">RB2/AN2/C2IN-/CN4</text>
<text x="53" y="71.4">RB3/AN3/C2IN+/CN5</text>
<text x="110.8" y="71.5" transform="rotate(-90 110.8 71.5)">VCap/VDDCore</text>
<text x="129.4" y="68.6">SOSCO/T1CK/CN0/RC14</text>
<text x="147.6" y="71.4">D+/RG2</text>
<text x="160.1" y="67.4">48</text>
<text x="160.1" y="70.1">37</text>
<text x="46.3" y="75.7">11</text>
<text x="46.3" y="72.9">12</text>
<text x="53" y="77">RB5/AN5/C1IN+/VBUSON/CN7</text>
<text x="53" y="74.2">RB4/AN4/C1IN-/CN6</text>
<text x="117.8" y="77">SCK2/U6TX/U3RTS/PMA5/CN8/RG6</text>
<text x="148.2" y="74.2">D-/RG3</text>
<text x="160.1" y="72.9">36</text>
<text x="160.1" y="75.7">4</text>
<text x="185.1" y="77">Vcc +8</text>
<text x="46.3" y="81.3">18</text>
<text x="46.3" y="78.5">17</text>
<text x="53" y="82.5">RB7/AN7/PGED2</text>
<text x="53" y="79.8">RB6/AN6/OCFA/PGEC2</text>
<text x="118.1" y="82.5">SDO2/U3TX/PMA3/SCL4/CN10/RG8</text>
<text x="120" y="79.8">SDI2/U3RX/PMA4/SDA4/CN9/RG7</text>
<text x="160.1" y="78.5">5</text>
<text x="160.1" y="81.3">6</text>
<text x="46.3" y="89.6">23</text>
<text x="46.3" y="86.8">22</text>
<text x="46.3" y="84">21</text>
<text x="53" y="88.1">RB9/AN9/C2OUT/PMA7</text>
<text x="53" y="85.3">RB8/AN8/C2TX/SS4/U5RX/U2CTS/C1OUT</text>
<text x="118" y="85.3">SS2/U6RX/U3CTS/PMA2/CN11/RG9</text>
<text x="160.1" y="89.6">58</text>
<text x="160.1" y="84">8</text>
<text x="46.3" y="92.4">24</text>
<text x="46.3" y="95.2">27</text>
<text x="53" y="93.6">RB11/AN11/TD0/PMA12</text>
<text x="53" y="90.9">RB10/AN10/TMS/CVRefOut/PMA13</text>
<text x="127" y="90.9">C1RX/AETXD1/ERXD3/RF0</text>
<text x="127.3" y="93.6">C1TX/AETXD0/ERXD2/RF1</text>
<text x="160.1" y="95.2">33</text>
<text x="160.1" y="92.4">59</text>
<text x="193.2" y="90.7">1k</text>
<text x="288" y="90.9">Vcc</text>
<text x="357.3" y="90.7">10k</text>
<text x="376.8" y="90.7">27k</text>
<text x="46.3" y="98">28</text>
<text x="46.3" y="100.8">29</text>
<text x="53" y="99.2">RB13/AN13/TD1/PMA10</text>
<text x="53" y="96.4">RB12/AN12/TCK/PMA11</text>
<text x="111.1" y="99.2">AC1TX/SDI4/U2RX/PMA9/SDA5/CN17/RF4</text>
<text x="143.9" y="96.4">USBID/RF3</text>
<text x="160.1" y="100.8">32</text>
<text x="160.1" y="98">31</text>
<text x="221.2" y="101.6">1k8</text>
<text x="242.8" y="101.2" transform="rotate(-90 242.8 101.2)">3</text>
<text x="262.9" y="96.1">15k</text>
<text x="370.8" y="101.2" transform="rotate(-90 370.8 101.2)">4</text>
<text x="11.1" y="107.6">J1 - 7</text>
<text x="46.3" y="103.5">30</text>
<text x="53" y="104.8">RB15/AN15/OCFB/EMDC/AEMDC/PMALL/PMA0/CN12</text>
<text x="53" y="102">RB14/AN14/C2RX/SCK4/U5TX/U2RTS/PMALH/PMA1</text>
<text x="110.2" y="102">AC1RX/SDO4/U2TX/PMA8/SCL5/CN18/RF5</text>
<text x="136.2" y="107.6">ERXD1/PMD0/RE0</text>
<text x="160.1" y="106.3">60</text>
<text x="292.9" y="106.8" transform="rotate(-90 292.9 106.8)">4</text>
<text x="361.8" y="106.3">6</text>
<text x="46.3" y="109.1">46</text>
<text x="46.3" y="111.8">49</text>
<text x="53" y="110.4">RD0/OC1/INT0</text>
<text x="53" y="113.1">RD1/OC2/EMDIO/AEMDIO/SCK3/U4TX/U1RTS</text>
<text x="125.8" y="113.1">ERXDV/ECRSDV/PMD2/RE2</text>
<text x="136.2" y="110.4">ERXD0/PMD1/RE1</text>
<text x="160.1" y="111.8">62</text>
<text x="160.1" y="109.1">61</text>
<text x="231.1" y="109.1">1</text>
<text x="247.9" y="110">TL431</text>
<text x="262.9" y="112.8">1k8</text>
<text x="283.9" y="111.8">2</text>
<text x="318.4" y="110.2">1k2</text>
<text x="337.9" y="110.2">18k</text>
<text x="361.8" y="111.8">5</text>
<text x="379.8" y="109.1">7</text>
<text x="395.1" y="113.1">U1 - 16</text>
<text x="46.3" y="117.4">51</text>
<text x="46.3" y="114.6">50</text>
<text x="53" y="118.7">RD3/OC4/SCL3/SDO3/U1TX</text>
<text x="53" y="115.9">RD2/OC3/SDA3/SDI3/U1RX</text>
<text x="123.5" y="115.9">ERXCLK/EREFCLK/PMD3/RE3</text>
<text x="134.3" y="118.7">ERXERR/PMD4/RE4</text>
<text x="160.1" y="117.4">64</text>
<text x="160.1" y="114.6">63</text>
<text x="240.2" y="119.2" transform="rotate(-90 240.2 119.2)">2</text>
<text x="283.9" y="117.4">3</text>
<text x="301.9" y="114.6">1</text>
<text x="370.8" y="119.2" transform="rotate(-90 370.8 119.2)">8</text>
<text x="29.3" y="121.1">330</text>
<text x="46.3" y="125.8">54</text>
<text x="46.3" y="123">53</text>
<text x="46.3" y="120.2">52</text>
<text x="53" y="124.2">RD5/PMRD/CN14</text>
<text x="53" y="121.5">RD4/OC5/IC5/PMWR/CN13</text>
<text x="136.2" y="121.5">ETXEN/PMD5/RE5</text>
<text x="136.4" y="124.2">ETXD0/PMD6/RE6</text>
<text x="160.1" y="123">2</text>
<text x="160.1" y="120.2">1</text>
<text x="160.1" y="125.8">3</text>
<text x="209" y="121.1">10uF</text>
<text x="221.2" y="121.1">3k9</text>
<text x="292.9" y="124.7" transform="rotate(-90 292.9 124.7)">8</text>
<text x="337.9" y="121.3">18k</text>
<text x="377.2" y="121.6">MCP6022</text>
<text x="46.3" y="131.3">42</text>
<text x="46.3" y="128.6">55</text>
<text x="53" y="129.8">RD7/ETXCLK/AERXERR/CN16</text>
<text x="53" y="127">RD6/AETXEN/ETXERR/CN15</text>
<text x="136.4" y="127">ETXD1/PMD7/RE7</text>
<text x="160.1" y="131.3">35</text>
<text x="262.9" y="126.7">2k2</text>
<text x="299.3" y="127.1">MCP6022</text>
<text x="326.9" y="129.5">1k2</text>
<text x="357.5" y="129.5">10k</text>
<text x="35.2" y="137.8">LED</text>
<text x="46.3" y="136.9">44</text>
<text x="46.3" y="134.1">43</text>
<text x="53" y="135.4">RD9/INT2/SDA1/AERXD0/ETXD2/SS3/U4RX/U1CTS/IC2</text>
<text x="53" y="132.6">RD8/INT1/RTCC/AERXD1/ETXD3/IC1</text>
<text x="149.7" y="135.4">VBUS</text>
<text x="149.7" y="132.6">VUSB</text>
<text x="160.1" y="134.1">34</text>
<text x="362.8" y="135.4">Vcc +8V</text>
<text x="46.3" y="139.7">45</text>
<text x="53" y="140.9">RD11/INT4/ECRS/AEREFCLK/IC4/PMCS1/PMA14</text>
<text x="53" y="138.2">RD10/INT3/SCL1/ECOL/AECRSDV/IC3/PMCS2/PMA15</text>
<text x="124.7" y="141.5" transform="rotate(-90 124.7 141.5)">AVSS</text>
<text x="127.5" y="141.5" transform="rotate(-90 127.5 141.5)">VSS</text>
<text x="221.2" y="140.6">4k7</text>
<text x="262.9" y="143.4">10k</text>
<text x="123.4" y="148.3" transform="rotate(-90 123.4 148.3)">20</text>
<text x="157.5" y="148">PIC32MX795F512H</text>
<text x="357.5" y="146.2">27k</text>
<text x="126.2" y="153.3" transform="rotate(-90 126.2 153.3)">9,25,41</text>
<text x="15.4" y="175.6">J1 - 6</text>
<text x="62.5" y="178.1">78L05</text>
<text x="279" y="176.3" transform="rotate(-90 279 176.3)">4</text>
<text x="58.7" y="184.1">3</text>
<text x="64.1" y="185.4">VI</text>
<text x="80.3" y="185.4">VO</text>
<text x="87.8" y="184.1">1</text>
<text x="140.5" y="185.1">100.0</text>
<text x="151.1" y="185.1">VCC</text>
<text x="160.1" y="183.9">3</text>
<text x="186.6" y="183.9">3</text>
<text x="192.1" y="185.1">VCC</text>
<text x="201.7" y="185.1">104.0</text>
<text x="270" y="181.4">2</text>
<text x="288" y="184.1">1</text>
<text x="18" y="189.7">DIODE</text>
<text x="74.7" y="191.6" transform="rotate(-90 74.7 191.6)">GND</text>
<text x="150.8" y="190.7">GND</text>
<text x="152.6" y="187.9">VO</text>
<text x="160.1" y="186.6">1</text>
<text x="160.1" y="189.4">2</text>
<text x="186.6" y="186.6">1</text>
<text x="186.6" y="189.4">2</text>
<text x="192.1" y="187.9">VO</text>
<text x="192.1" y="190.7">GND</text>
<text x="270" y="186.9">3</text>
<text x="351.7" y="188">10k</text>
<text x="371.2" y="188">27k</text>
<text x="43.5" y="196.2">LED</text>
<text x="73.4" y="197" transform="rotate(-90 73.4 197)">2</text>
<text x="118.3" y="196.2">390</text>
<text x="137.6" y="194.9">GP2Y0A700K0F</text>
<text x="190.4" y="194.9">GP2Y0A700K0F</text>
<text x="279" y="194.2" transform="rotate(-90 279 194.2)">8</text>
<text x="285.4" y="196.6">MCP6022</text>
<text x="315.8" y="193.4">1k2</text>
<text x="362.4" y="195.7" transform="rotate(-90 362.4 195.7)">4</text>
<text x="53.2" y="201.8">0.33uF</text>
<text x="100.5" y="201.8">0.1uF</text>
<text x="154.2" y="202.9">FUTM0670</text>
<text x="353.5" y="200.8">2</text>
<text x="371.4" y="203.6">1</text>
<text x="37.7" y="207.3">470</text>
<text x="239.4" y="209.2">6</text>
<text x="248.4" y="204.1" transform="rotate(-90 248.4 204.1)">4</text>
<text x="271" y="207.6">Vcc +8V</text>
<text x="329.5" y="204.7">18k</text>
<text x="353.5" y="206.4">3</text>
<text x="400.6" y="204.9">U1 - 15</text>
<text x="124.2" y="212.9">LED</text>
<text x="157.3" y="212.2" transform="rotate(-90 157.3 212.2)">+88.8</text>
<text x="239.4" y="214.7">5</text>
<text x="257.4" y="212">7</text>
<text x="312.8" y="215.8">1k2</text>
<text x="329.5" y="215.8">18k</text>
<text x="362.4" y="213.7" transform="rotate(-90 362.4 213.7)">8</text>
<text x="368.9" y="216.1">MCP6022</text>
<text x="140.6" y="222.8">Preto</text>
<text x="248.4" y="222" transform="rotate(-90 248.4 222)">8</text>
<text x="254.8" y="224.5">MCP6022</text>
<text x="349.1" y="224">10k</text>
<text x="62.5" y="231">78L05</text>
<text x="149" y="231.2">Vermelho</text>
<text x="160.1" y="228.1">Branco</text>
<text x="200.4" y="229.9">U1 - 46</text>
<text x="354.5" y="229.9">Vcc +8V</text>
<text x="58.7" y="237">3</text>
<text x="64.1" y="238.3">VI</text>
<text x="80.3" y="238.3">VO</text>
<text x="87.8" y="237">1</text>
<text x="240.4" y="238.3">Vcc +8V</text>
<text x="74.7" y="244.4" transform="rotate(-90 74.7 244.4)">GND</text>
<text x="104.3" y="240.9">10k</text>
<text x="349.1" y="240.7">27k</text>
<text x="73.4" y="249.9" transform="rotate(-90 73.4 249.9)">2</text>
<text x="126.6" y="249">390</text>
<text x="165.1" y="251.1" transform="rotate(-90 165.1 251.1)">1</text>
<text x="167.9" y="251.1" transform="rotate(-90 167.9 251.1)">6</text>
<text x="170.7" y="251.1" transform="rotate(-90 170.7 251.1)">2</text>
<text x="173.5" y="251.1" transform="rotate(-90 173.5 251.1)">7</text>
<text x="176.3" y="251.1" transform="rotate(-90 176.3 251.1)">3</text>
<text x="179.1" y="251.1" transform="rotate(-90 179.1 251.1)">8</text>
<text x="181.8" y="251.1" transform="rotate(-90 181.8 251.1)">4</text>
<text x="184.6" y="251.1" transform="rotate(-90 184.6 251.1)">9</text>
<text x="187.4" y="251.1" transform="rotate(-90 187.4 251.1)">5</text>
<text x="47.7" y="257.4">0.33uF</text>
<text x="100.5" y="254.6">0.1uF</text>
<text x="132.5" y="265.7">LED</text>
<text x="151.5" y="268.9">Vcc +8V</text>
<text x="162.6" y="268.7">CONN-D9M</text>
</g>
<g font-size="2.2">
<text x="317.2" y="262.5">FILE NAME:</text>
<text x="387.5" y="261.9">DATE:</text>
<text x="317.2" y="268.4">DESIGN TITLE:</text>
<text x="317.1" y="274.3">PATH:</text>
<text x="387.8" y="272.2">PAGE:</text>
<text x="317.2" y="279.7">BY:</text>
<text x="323.3" y="279.7">Ricardo Pina &amp; André Vicente</text>
<text x="367.4" y="279.8">REV:</text>
<text x="387.8" y="279.8">TIME:</text>
<text x="397.5" y="279.8">14:45:18</text>
</g>
</svg>
